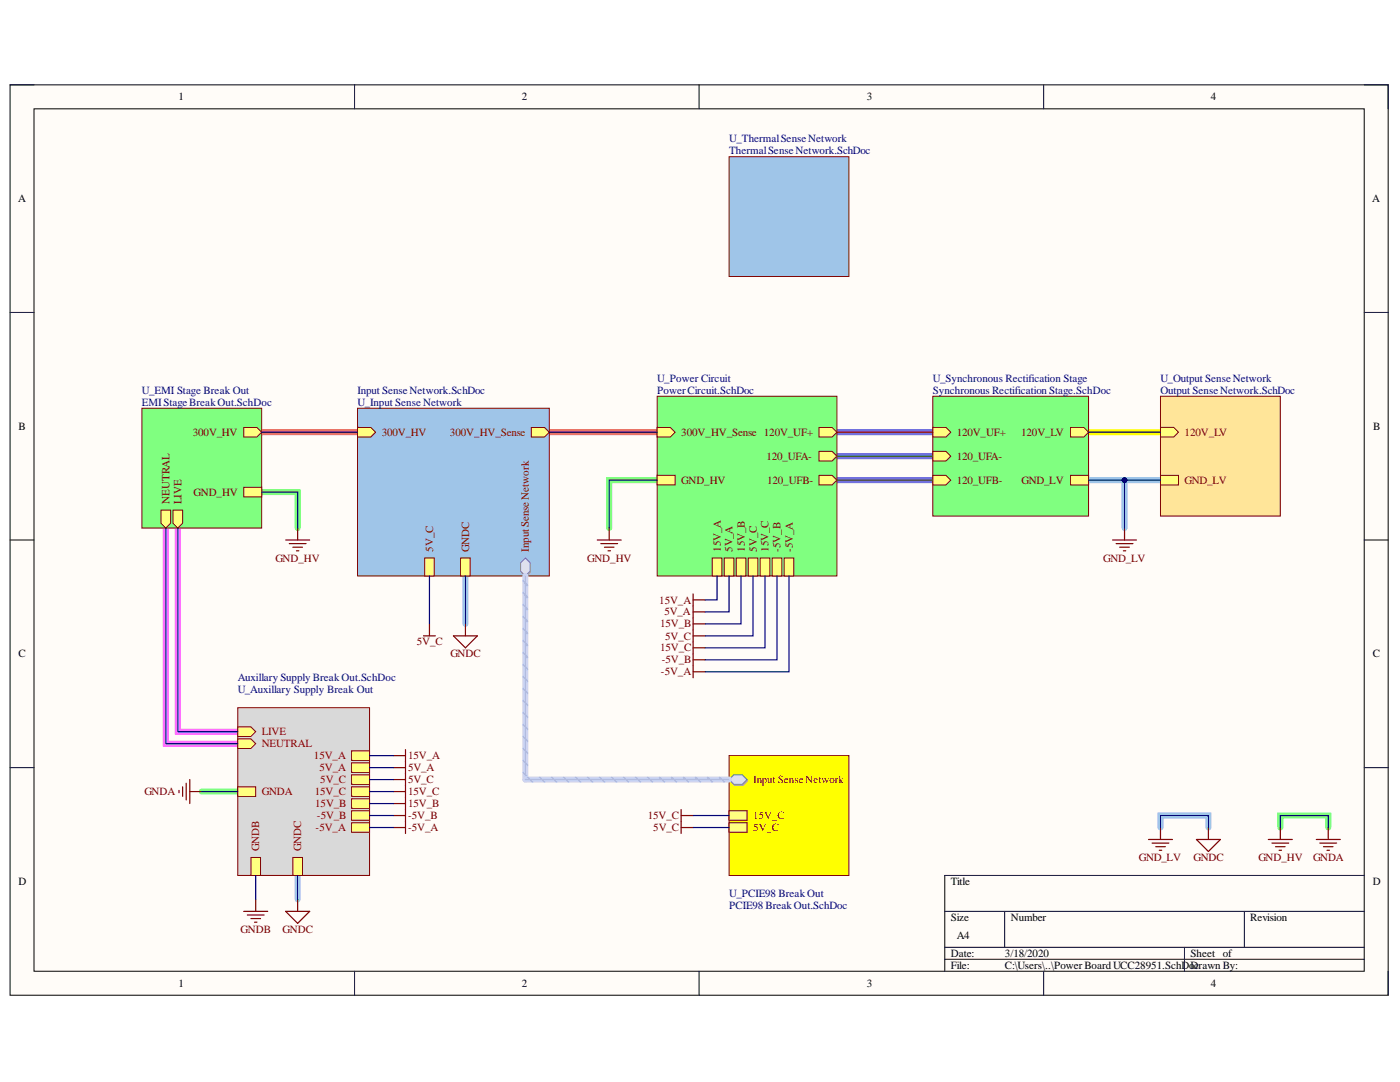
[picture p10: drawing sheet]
<svg xmlns="http://www.w3.org/2000/svg" width="279mm" height="216mm" viewBox="0 0 279 216" stroke-linecap="round" stroke-linejoin="round" font-family="sans-serif">
<path d="M2 16.9h275v181.7h-275z" fill-rule="evenodd" fill="#fffcf8"/>
<path d="M2 16.9h275v181.7h-275z" fill="none" stroke="#000" stroke-width=".2"/>
<path d="M6.8 21.7h265.5v172.1h-265.5z" fill-rule="evenodd" fill="#fffcf8"/>
<g fill="none" stroke="#000" stroke-width=".2">
<path d="M2 16.9h4.8M70.8 16.9v4.8M139.5 16.9v4.8M208.3 16.9v4.8M272.3 16.9h4.7v4.8M6.8 21.7h265.5v172.1h-265.5zM2 62.3h4.8M272.3 62.3h4.7M2 107.8h4.8M272.3 107.8h4.7M2 153.2h4.8M272.3 153.2h4.7"/>
<path d="M272.3 174.7h-83.8v19.1M70.8 193.8v4.8M139.5 193.8v4.8M188.5 181.9h83.8M188.5 189h83.8M188.5 191.4h83.8M200.5 181.9v7.1M208.3 193.8v4.8M236.4 189v4.8M248.3 181.9v7.1M277 193.8v4.8"/>
</g>
<path d="M217.2 95.8h7.2M231.6 95.8h-7.2v9.6M92.9 114.9v9.6M59.4 174.7v4.8M231.6 165.1v-2.4h9.6v2.4" fill="none" stroke="#6effff" stroke-width="1.2"/>
<path d="M33.1 105.4v43h14.3M35.5 105.4v40.6h11.9" fill="none" stroke="#ff6eff" stroke-width="1.2"/>
<path d="M52.2 98.2h7.2v7.2M131.2 95.8h-9.6v9.6M40.3 157.9h7.1M255.5 165.1v-2.4h9.6v2.4" fill="none" stroke="#6eff6e" stroke-width="1.2"/>
<path d="M52.2 86.2h19.2M109.6 86.2h21.6" fill="none" stroke="#ff6e6e" stroke-width="1.2"/>
<path d="M167 95.8h19.2M167 91h19.2M167 86.2h19.2" fill="none" stroke="#6e6eff" stroke-width="1.2"/>
<path d="M217.2 86.2h14.4" fill="none" stroke="#ff0" stroke-width="1.2"/>
<path d="M131.2 79.1h35.8v35.8h-35.8z" fill-rule="evenodd" fill="#80ff80"/>
<path d="M131.2 79.1h35.8v35.8h-35.8z" fill="none" stroke="#800000" stroke-width=".2"/>
<path d="M131.2 85.3h2.6l.9 .9-.9 1h-2.6z" fill-rule="evenodd" fill="#ffff80"/>
<path d="M131.2 85.3h2.6l.9 .9-.9 1h-2.6z" fill="none" stroke="#800000" stroke-width=".2"/>
<path d="M131.2 94.9h3.5v1.9h-3.5z" fill-rule="evenodd" fill="#ffff80"/>
<path d="M131.2 94.9h3.5v1.9h-3.5z" fill="none" stroke="#800000" stroke-width=".2"/>
<path d="M163.4 85.3h2.7l.9 .9-.9 1h-2.7z" fill-rule="evenodd" fill="#ffff80"/>
<path d="M163.4 85.3h2.7l.9 .9-.9 1h-2.7z" fill="none" stroke="#800000" stroke-width=".2"/>
<path d="M163.4 90.1h2.7l.9 .9-.9 1h-2.7z" fill-rule="evenodd" fill="#ffff80"/>
<path d="M163.4 90.1h2.7l.9 .9-.9 1h-2.7z" fill="none" stroke="#800000" stroke-width=".2"/>
<path d="M163.4 94.9h2.7l.9 .9-.9 1h-2.7z" fill-rule="evenodd" fill="#ffff80"/>
<path d="M163.4 94.9h2.7l.9 .9-.9 1h-2.7z" fill="none" stroke="#800000" stroke-width=".2"/>
<path d="M142.1 111.3h2v3.6h-2z" fill-rule="evenodd" fill="#ffff80"/>
<path d="M142.1 111.3h2v3.6h-2z" fill="none" stroke="#800000" stroke-width=".2"/>
<path d="M144.5 111.3h2v3.6h-2z" fill-rule="evenodd" fill="#ffff80"/>
<path d="M144.5 111.3h2v3.6h-2z" fill="none" stroke="#800000" stroke-width=".2"/>
<path d="M146.9 111.3h1.9v3.6h-1.9z" fill-rule="evenodd" fill="#ffff80"/>
<path d="M146.9 111.3h1.9v3.6h-1.9z" fill="none" stroke="#800000" stroke-width=".2"/>
<path d="M149.3 111.3h1.9v3.6h-1.9z" fill-rule="evenodd" fill="#ffff80"/>
<path d="M149.3 111.3h1.9v3.6h-1.9z" fill="none" stroke="#800000" stroke-width=".2"/>
<path d="M151.7 111.3h1.9v3.6h-1.9z" fill-rule="evenodd" fill="#ffff80"/>
<path d="M151.7 111.3h1.9v3.6h-1.9z" fill="none" stroke="#800000" stroke-width=".2"/>
<path d="M154.1 111.3h1.9v3.6h-1.9z" fill-rule="evenodd" fill="#ffff80"/>
<path d="M154.1 111.3h1.9v3.6h-1.9z" fill="none" stroke="#800000" stroke-width=".2"/>
<path d="M156.5 111.3h1.9v3.6h-1.9z" fill-rule="evenodd" fill="#ffff80"/>
<path d="M156.5 111.3h1.9v3.6h-1.9z" fill="none" stroke="#800000" stroke-width=".2"/>
<path d="M145.5 150.8h23.9v23.9h-23.9z" fill-rule="evenodd" fill="#ff0"/>
<path d="M145.5 150.8h23.9v23.9h-23.9z" fill="none" stroke="#800000" stroke-width=".2"/>
<path d="M145.6 155.8l1-1h1.6l1 1-1 1h-1.6z" fill-rule="evenodd" fill="#bac0ca"/>
<path d="M145.6 155.8l1-1h1.6l1 1-1 1h-1.6z" fill="none" stroke="#a6acb6" stroke-width=".2"/>
<path d="M145.5 155.6l1-1h1.6l1 1-1 .9h-1.6z" fill-rule="evenodd" fill="#d5e4ff"/>
<path d="M145.5 155.6l1-1h1.6l1 1-1 .9h-1.6z" fill="none" stroke="#71809b" stroke-width=".2"/>
<path d="M145.5 164.2h3.6v1.9h-3.6z" fill-rule="evenodd" fill="#ffff80"/>
<path d="M145.5 164.2h3.6v1.9h-3.6z" fill="none" stroke="#800000" stroke-width=".2"/>
<path d="M145.5 161.8h3.6v1.9h-3.6z" fill-rule="evenodd" fill="#ffff80"/>
<path d="M145.5 161.8h3.6v1.9h-3.6z" fill="none" stroke="#800000" stroke-width=".2"/>
<path d="M47.4 141.2h26.4v33.5h-26.4z" fill-rule="evenodd" fill="#d9d9d9"/>
<path d="M47.4 141.2h26.4v33.5h-26.4z" fill="none" stroke="#800000" stroke-width=".2"/>
<path d="M70.2 149.8h3.5v1.9h-3.5z" fill-rule="evenodd" fill="#ffff80"/>
<path d="M70.2 149.8h3.5v1.9h-3.5z" fill="none" stroke="#800000" stroke-width=".2"/>
<path d="M70.2 152.2h3.5v1.9h-3.5z" fill-rule="evenodd" fill="#ffff80"/>
<path d="M70.2 152.2h3.5v1.9h-3.5z" fill="none" stroke="#800000" stroke-width=".2"/>
<path d="M70.2 159.4h3.5v1.9h-3.5z" fill-rule="evenodd" fill="#ffff80"/>
<path d="M70.2 159.4h3.5v1.9h-3.5z" fill="none" stroke="#800000" stroke-width=".2"/>
<path d="M50.1 171.1h1.9v3.6h-1.9z" fill-rule="evenodd" fill="#ffff80"/>
<path d="M50.1 171.1h1.9v3.6h-1.9z" fill="none" stroke="#800000" stroke-width=".2"/>
<path d="M47.4 157h3.6v1.9h-3.6z" fill-rule="evenodd" fill="#ffff80"/>
<path d="M47.4 157h3.6v1.9h-3.6z" fill="none" stroke="#800000" stroke-width=".2"/>
<path d="M47.4 145h2.7l.9 1-.9 1h-2.7z" fill-rule="evenodd" fill="#ffff80"/>
<path d="M47.4 145h2.7l.9 1-.9 1h-2.7z" fill="none" stroke="#800000" stroke-width=".2"/>
<path d="M47.4 147.4h2.7l.9 1-.9 .9h-2.7z" fill-rule="evenodd" fill="#ffff80"/>
<path d="M47.4 147.4h2.7l.9 1-.9 .9h-2.7z" fill="none" stroke="#800000" stroke-width=".2"/>
<path d="M70.2 154.6h3.5v1.9h-3.5z" fill-rule="evenodd" fill="#ffff80"/>
<path d="M70.2 154.6h3.5v1.9h-3.5z" fill="none" stroke="#800000" stroke-width=".2"/>
<path d="M70.2 157h3.5v1.9h-3.5z" fill-rule="evenodd" fill="#ffff80"/>
<path d="M70.2 157h3.5v1.9h-3.5z" fill="none" stroke="#800000" stroke-width=".2"/>
<path d="M58.4 171.1h2v3.6h-2z" fill-rule="evenodd" fill="#ffff80"/>
<path d="M58.4 171.1h2v3.6h-2z" fill="none" stroke="#800000" stroke-width=".2"/>
<path d="M70.2 161.8h3.5v1.9h-3.5z" fill-rule="evenodd" fill="#ffff80"/>
<path d="M70.2 161.8h3.5v1.9h-3.5z" fill="none" stroke="#800000" stroke-width=".2"/>
<path d="M70.2 164.2h3.5v1.9h-3.5z" fill-rule="evenodd" fill="#ffff80"/>
<path d="M70.2 164.2h3.5v1.9h-3.5z" fill="none" stroke="#800000" stroke-width=".2"/>
<path d="M28.3 81.5h23.9v23.9h-23.9z" fill-rule="evenodd" fill="#80ff80"/>
<path d="M28.3 81.5h23.9v23.9h-23.9z" fill="none" stroke="#800000" stroke-width=".2"/>
<path d="M48.6 85.3h2.7l.9 .9-.9 1h-2.7z" fill-rule="evenodd" fill="#ffff80"/>
<path d="M48.6 85.3h2.7l.9 .9-.9 1h-2.7z" fill="none" stroke="#800000" stroke-width=".2"/>
<path d="M48.6 97.2h3.6v1.9h-3.6z" fill-rule="evenodd" fill="#ffff80"/>
<path d="M48.6 97.2h3.6v1.9h-3.6z" fill="none" stroke="#800000" stroke-width=".2"/>
<path d="M34.5 101.8h1.9v2.6l-.9 1-1-1z" fill-rule="evenodd" fill="#ffff80"/>
<path d="M34.5 101.8h1.9v2.6l-.9 1-1-1z" fill="none" stroke="#800000" stroke-width=".2"/>
<path d="M32.1 101.8h1.9v2.6l-.9 1-1-1z" fill-rule="evenodd" fill="#ffff80"/>
<path d="M32.1 101.8h1.9v2.6l-.9 1-1-1z" fill="none" stroke="#800000" stroke-width=".2"/>
<path d="M145.5 31.3h23.9v23.9h-23.9z" fill-rule="evenodd" fill="#9fc5e8"/>
<path d="M145.5 31.3h23.9v23.9h-23.9z" fill="none" stroke="#800000" stroke-width=".2"/>
<path d="M231.6 79.1h23.9v23.9h-23.9z" fill-rule="evenodd" fill="#ffe599"/>
<path d="M231.6 79.1h23.9v23.9h-23.9z" fill="none" stroke="#800000" stroke-width=".2"/>
<path d="M231.6 85.3h2.6l1 .9-1 1h-2.6z" fill-rule="evenodd" fill="#ffff80"/>
<path d="M231.6 85.3h2.6l1 .9-1 1h-2.6z" fill="none" stroke="#800000" stroke-width=".2"/>
<path d="M231.6 94.9h3.6v1.9h-3.6z" fill-rule="evenodd" fill="#ffff80"/>
<path d="M231.6 94.9h3.6v1.9h-3.6z" fill="none" stroke="#800000" stroke-width=".2"/>
<path d="M71.4 81.5h38.2v33.4h-38.2z" fill-rule="evenodd" fill="#9fc5e8"/>
<path d="M71.4 81.5h38.2v33.4h-38.2z" fill="none" stroke="#800000" stroke-width=".2"/>
<path d="M71.4 85.3h2.6l.9 .9-.9 1h-2.6z" fill-rule="evenodd" fill="#ffff80"/>
<path d="M71.4 85.3h2.6l.9 .9-.9 1h-2.6z" fill="none" stroke="#800000" stroke-width=".2"/>
<path d="M106 85.3h2.7l.9 .9-.9 1h-2.7z" fill-rule="evenodd" fill="#ffff80"/>
<path d="M106 85.3h2.7l.9 .9-.9 1h-2.7z" fill="none" stroke="#800000" stroke-width=".2"/>
<path d="M91.9 111.3h1.9v3.6h-1.9z" fill-rule="evenodd" fill="#ffff80"/>
<path d="M91.9 111.3h1.9v3.6h-1.9z" fill="none" stroke="#800000" stroke-width=".2"/>
<path d="M84.8 111.3h1.9v3.6h-1.9z" fill-rule="evenodd" fill="#ffff80"/>
<path d="M84.8 111.3h1.9v3.6h-1.9z" fill="none" stroke="#800000" stroke-width=".2"/>
<path d="M104 112.5l1-.9 .9 .9v1.7l-.9 1-1-1z" fill-rule="evenodd" fill="#bac0ca"/>
<path d="M104 112.5l1-.9 .9 .9v1.7l-.9 1-1-1z" fill="none" stroke="#a6acb6" stroke-width=".2"/>
<path d="M103.9 112.3l.9-1 1 1v1.7l-1 .9-.9-.9z" fill-rule="evenodd" fill="#d5e4ff"/>
<path d="M103.9 112.3l.9-1 1 1v1.7l-1 .9-.9-.9z" fill="none" stroke="#71809b" stroke-width=".2"/>
<path d="M186.2 79.1h31v23.9h-31z" fill-rule="evenodd" fill="#80ff80"/>
<path d="M186.2 79.1h31v23.9h-31z" fill="none" stroke="#800000" stroke-width=".2"/>
<path d="M186.2 85.3h2.6l.9 .9-.9 1h-2.6z" fill-rule="evenodd" fill="#ffff80"/>
<path d="M186.2 85.3h2.6l.9 .9-.9 1h-2.6z" fill="none" stroke="#800000" stroke-width=".2"/>
<path d="M213.7 94.9h3.5v1.9h-3.5z" fill-rule="evenodd" fill="#ffff80"/>
<path d="M213.7 94.9h3.5v1.9h-3.5z" fill="none" stroke="#800000" stroke-width=".2"/>
<path d="M213.7 85.3h2.6l.9 .9-.9 1h-2.6z" fill-rule="evenodd" fill="#ffff80"/>
<path d="M213.7 85.3h2.6l.9 .9-.9 1h-2.6z" fill="none" stroke="#800000" stroke-width=".2"/>
<path d="M186.2 90.1h2.6l.9 .9-.9 1h-2.6z" fill-rule="evenodd" fill="#ffff80"/>
<path d="M186.2 90.1h2.6l.9 .9-.9 1h-2.6z" fill="none" stroke="#800000" stroke-width=".2"/>
<path d="M186.2 94.9h2.6l.9 .9-.9 1h-2.6z" fill-rule="evenodd" fill="#ffff80"/>
<path d="M186.2 94.9h2.6l.9 .9-.9 1h-2.6z" fill="none" stroke="#800000" stroke-width=".2"/>
<g fill="none" stroke="#800000" stroke-width=".24">
<path d="M57 107.8h4.8M57.7 108.5h3.4M58.4 109.2h2M59.2 109.9h.4M59.4 105.4v2.4M119.2 107.8h4.8M119.9 108.5h3.4M120.6 109.2h1.9M121.3 109.9h.5M121.6 105.4v2.4M138.3 118.5v16.7M138.3 119.7h2.4"/>
<path d="M222 107.8h4.8M222.8 108.5h3.3M223.5 109.2h1.9M224.2 109.9h.5M224.4 105.4v2.4M84.5 126.9h2.4M85.7 124.5v2.4M90.5 126.9h4.8l-2.4 2.4zM92.9 124.5v2.4M138.3 126.9h2.4M138.3 122.1h2.4M138.3 124.5h2.4"/>
<path d="M138.3 129.3h2.4M138.3 131.7h2.4M138.3 134h2.4M35.7 157.7v.5M36.4 157v1.9M37.2 156.3v3.3M37.9 155.6v4.7M37.9 157.9h2.4M78.5 157.9h2.4M78.5 153.2h2.4M78.5 150.8h2.4M78.5 155.6h2.4"/>
<path d="M80.9 149.6v16.7M51 179.5v2.4M59.4 179.5v2.4M78.5 160.3h2.4M78.5 162.7h2.4M78.5 165.1h2.4M135.9 161.5v4.8M135.9 162.7h2.4M135.9 165.1h2.4M229.2 167.5h4.8M229.9 168.2h3.4M230.6 168.9h2"/>
<path d="M231.4 169.7h.4M231.6 165.1v2.4M238.8 167.5h4.8l-2.4 2.4zM241.2 165.1v2.4M253.1 167.5h4.8M253.8 168.2h3.4M254.6 168.9h1.9M255.3 169.7h.5M255.5 165.1v2.4M262.7 167.5h4.8M263.4 168.2h3.4M264.1 168.9h1.9"/>
<path d="M264.8 169.7h.5M265.1 165.1v2.4M48.6 181.9h4.8M49.4 182.6h3.3M50.1 183.3h1.9M50.8 184h.5M57 181.9h4.8l-2.4 2.3z"/>
</g>
<path d="M104.8 114.9v40.7h40.7" fill="none" stroke="#cbdaff" stroke-width="1.2"/>
<g fill="none" stroke="#adbce7" stroke-width=".36">
<path d="M104.4 118.3l.9 .9M104.4 115.9l.9 .9M104.4 139.8l.9 .9M104.4 137.4l.9 .9M104.4 135l.9 1M104.4 132.6l.9 1M104.4 130.2l.9 1M104.4 127.8l.9 1M104.4 125.4l.9 1M104.4 123.1l.9 .9M104.4 120.7l.9 .9M104.4 154.1l.9 1"/>
<path d="M104.4 151.7l.9 1M104.4 149.3l.9 1M104.4 147l.9 .9M104.4 144.6l.9 .9M104.4 142.2l.9 .9M105.3 155.1l1 .9M107.7 155.1l1 .9M110.1 155.1l1 .9M112.5 155.1l1 .9M114.9 155.1l.9 .9M117.3 155.1l.9 .9M119.7 155.1l.9 .9"/>
<path d="M122.1 155.1l.9 .9M124.5 155.1l.9 .9M126.8 155.1l1 .9M129.2 155.1l1 .9M131.6 155.1l1 .9M134 155.1l1 .9M136.4 155.1l1 .9M138.8 155.1l1 .9M141.2 155.1l.9 .9M143.6 155.1l.9 .9"/>
</g>
<path d="M104.8 114.9v40.7h40.7" fill="none" stroke="#adbce7" stroke-width=".24"/>
<g fill="none" stroke="#000080" stroke-width=".24">
<path d="M52.2 98.2h7.2v7.2M52.2 86.2h19.2M109.6 86.2h21.6M131.2 95.8h-9.6v9.6M217.2 95.8h7.2M33.1 105.4v43h14.3M35.5 105.4v40.6h11.9M92.9 114.9v9.6M143.1 114.9v4.8h-2.4M145.5 114.9v7.2h-4.8M147.9 114.9v9.6h-7.2M150.3 114.9v12h-9.6"/>
<path d="M152.7 114.9v14.4h-12M40.3 157.9h7.1M73.7 157.9h4.8M73.7 155.6h4.8M73.7 153.2h4.8M73.7 150.8h4.8M73.7 165.1h4.8M73.7 162.7h4.8M73.7 160.3h4.8M138.3 165.1h7.2M138.3 162.7h7.2"/>
</g>
<path d="M167 95.8h19.2M167 91h19.2" fill="none" stroke="#38761d" stroke-width=".24"/>
<path d="M167 86.2h19.2" fill="none" stroke="#980000" stroke-width=".24"/>
<circle cx="224.4" cy="95.8" r=".48" fill="#000080"/>
<circle cx="224.4" cy="95.8" r=".48" fill="none" stroke="#000080" stroke-width=".2"/>
<path d="M217.2 86.2h14.4M231.6 95.8h-7.2v9.6" fill="none" stroke="#000080" stroke-width=".24"/>
<circle cx="224.4" cy="95.8" r=".48" fill="#000080"/>
<circle cx="224.4" cy="95.8" r=".48" fill="none" stroke="#000080" stroke-width=".2"/>
<path d="M85.7 114.9v9.6M155.1 114.9v16.8h-14.4M157.5 114.9v19.1h-16.8M51 174.7v4.8M59.4 174.7v4.8M231.6 165.1v-2.4h9.6v2.4M255.5 165.1v-2.4h9.6v2.4" fill="none" stroke="#000080" stroke-width=".24"/>
<g font-size="2.2">
<text x="35.6" y="20">1</text>
<text x="104.2" y="20">2</text>
<text x="173" y="20">3</text>
<text x="241.7" y="20">4</text>
<text x="3.6" y="40.3">A</text>
<text x="273.9" y="40.3">A</text>
<text x="3.7" y="85.8">B</text>
<text x="274" y="85.8">B</text>
<text x="3.7" y="131.2">C</text>
<text x="274" y="131.2">C</text>
<text x="3.7" y="176.5">D</text>
<text x="189.7" y="176.5">Title</text>
<text x="274" y="176.5">D</text>
<text x="189.7" y="183.7">Size</text>
<text x="201.8" y="183.7">Number</text>
<text x="249.5" y="183.7">Revision</text>
<text x="189.7" y="190.9">Date:</text>
<text x="190.9" y="187.4">A4</text>
<text x="200.6" y="190.9">3/18/2020</text>
<text x="237.6" y="190.9">Sheet of</text>
<text x="35.6" y="196.9">1</text>
<text x="104.2" y="196.9">2</text>
<text x="173" y="196.9">3</text>
<text x="189.7" y="193.3">File:</text>
<text x="200.6" y="193.3">C:\Users\..\PowerBoardUCC28951.SchDoDrawn By:</text>
<text x="238.3" y="193.3">c</text>
<text x="241.7" y="196.9">4</text>
</g>
<g font-size="2.2" fill="#000080">
<text x="145.5" y="28.4">U_ThermalSenseNetwork</text>
<text x="145.5" y="30.8">ThermalSenseNetwork.SchDoc</text>
<text x="131.1" y="76.1">U_Power Circuit</text>
<text x="186.2" y="76.1">U_Synchronous Rectification Stage</text>
<text x="231.6" y="76.1">U_Output SenseNetwork</text>
<text x="28.3" y="78.6">U_EMI Stage Break Out</text>
<text x="28.3" y="81">EMIStage BreakOut.SchDoc</text>
<text x="71.4" y="81">U_Input Sense Network</text>
<text x="71.4" y="78.6">Input SenseNetwork.SchDoc</text>
<text x="131.1" y="78.6">PowerCircuit.SchDoc</text>
<text x="186.2" y="78.6">Synchronous Rectification Stage.SchDoc</text>
<text x="231.6" y="78.6">Output SenseNetwork.SchDoc</text>
<text x="47.4" y="136">Auxillary Supply Break Out.SchDoc</text>
<text x="47.4" y="138.3">U_Auxillary Supply Break Out</text>
<text x="145.5" y="179">U_PCIE98 Break Out</text>
<text x="145.5" y="181.4">PCIE98 BreakOut.SchDoc</text>
</g>
<g font-size="2.2" fill="#800000">
<text x="38.5" y="87">300V_HV</text>
<text x="76.2" y="87">300V_HV</text>
<text x="89.8" y="87">300V_HV_Sense</text>
<text x="136" y="87">300V_HV_Sense 120V_UF+</text>
<text x="190.9" y="87">120V_UF+</text>
<text x="203.8" y="87">120V_LV</text>
<text x="236.4" y="87">120V_LV</text>
<text x="153" y="91.7">120_UFA-</text>
<text x="190.9" y="91.7">120_UFA-</text>
<text x="33.8" y="100.6" transform="rotate(-90 33.8 100.6)">NEUTRAL</text>
<text x="36.2" y="100.6" transform="rotate(-90 36.2 100.6)">LIVE</text>
<text x="38.6" y="98.9">GND_HV</text>
<text x="136" y="96.5">GND_HV</text>
<text x="153.1" y="96.5">120_UFB-</text>
<text x="190.9" y="96.5">120_UFB-</text>
<text x="203.9" y="96.5">GND_LV</text>
<text x="236.4" y="96.5">GND_LV</text>
<text x="55" y="112.1">GND_HV</text>
<text x="86.4" y="110.1" transform="rotate(-90 86.4 110.1)">5V_C</text>
<text x="93.6" y="110.1" transform="rotate(-90 93.6 110.1)">GNDC</text>
<text x="105.5" y="110.1" transform="rotate(-90 105.5 110.1)">InputSense Network</text>
<text x="117.2" y="112.1">GND_HV</text>
<text x="143.8" y="110.1" transform="rotate(-90 143.8 110.1)">15V_A</text>
<text x="146.2" y="110.1" transform="rotate(-90 146.2 110.1)">5V_A</text>
<text x="148.6" y="110.1" transform="rotate(-90 148.6 110.1)">15V_B</text>
<text x="151" y="110.1" transform="rotate(-90 151 110.1)">5V_C</text>
<text x="153.4" y="110.1" transform="rotate(-90 153.4 110.1)">15V_C</text>
<text x="155.8" y="110.1" transform="rotate(-90 155.8 110.1)">-5V_B</text>
<text x="158.2" y="110.1" transform="rotate(-90 158.2 110.1)">-5V_A</text>
<text x="220.2" y="112.1">GND_LV</text>
<text x="131.6" y="120.4">15V_A</text>
<text x="131.7" y="125.2">15V_B</text>
<text x="132.6" y="122.8">5V_A</text>
<text x="83.2" y="128.8">5V_C</text>
<text x="89.9" y="131.2">GNDC</text>
<text x="131.7" y="130">15V_C</text>
<text x="132.8" y="127.6">5V_C</text>
<text x="131.9" y="134.7">-5V_A</text>
<text x="132.1" y="132.3">-5V_B</text>
<text x="52.3" y="146.7">LIVE</text>
<text x="52.3" y="149.1">NEUTRAL</text>
<text x="62.7" y="151.4">15V_A</text>
<text x="63.8" y="153.9">5V_A</text>
<text x="81.4" y="153.9">5V_A</text>
<text x="81.4" y="151.4">15V_A</text>
<text x="28.8" y="158.6">GNDA</text>
<text x="52.3" y="158.6">GNDA</text>
<text x="62.8" y="158.6">15V_C</text>
<text x="62.9" y="161">15V_B</text>
<text x="63.9" y="156.3">5V_C</text>
<text x="81.4" y="161">15V_B</text>
<text x="81.4" y="158.6">15V_C</text>
<text x="81.4" y="156.3">5V_C</text>
<text x="150.3" y="156.3">Input SenseNetwork</text>
<text x="63" y="165.8">-5V_A</text>
<text x="63.2" y="163.4">-5V_B</text>
<text x="81.4" y="163.4">-5V_B</text>
<text x="81.4" y="165.8">-5V_A</text>
<text x="129.3" y="163.4">15V_C</text>
<text x="130.4" y="165.8">5V_C</text>
<text x="150.3" y="165.8">5V_C</text>
<text x="150.3" y="163.4">15V_C</text>
<text x="51.7" y="169.9" transform="rotate(-90 51.7 169.9)">GNDB</text>
<text x="60.1" y="169.9" transform="rotate(-90 60.1 169.9)">GNDC</text>
<text x="227.3" y="171.8">GND_LV</text>
<text x="238.2" y="171.8">GNDC</text>
<text x="251.1" y="171.8">GND_HV</text>
<text x="262" y="171.8">GNDA</text>
<text x="48" y="186.1">GNDB</text>
<text x="56.4" y="186.1">GNDC</text>
</g>
</svg>
